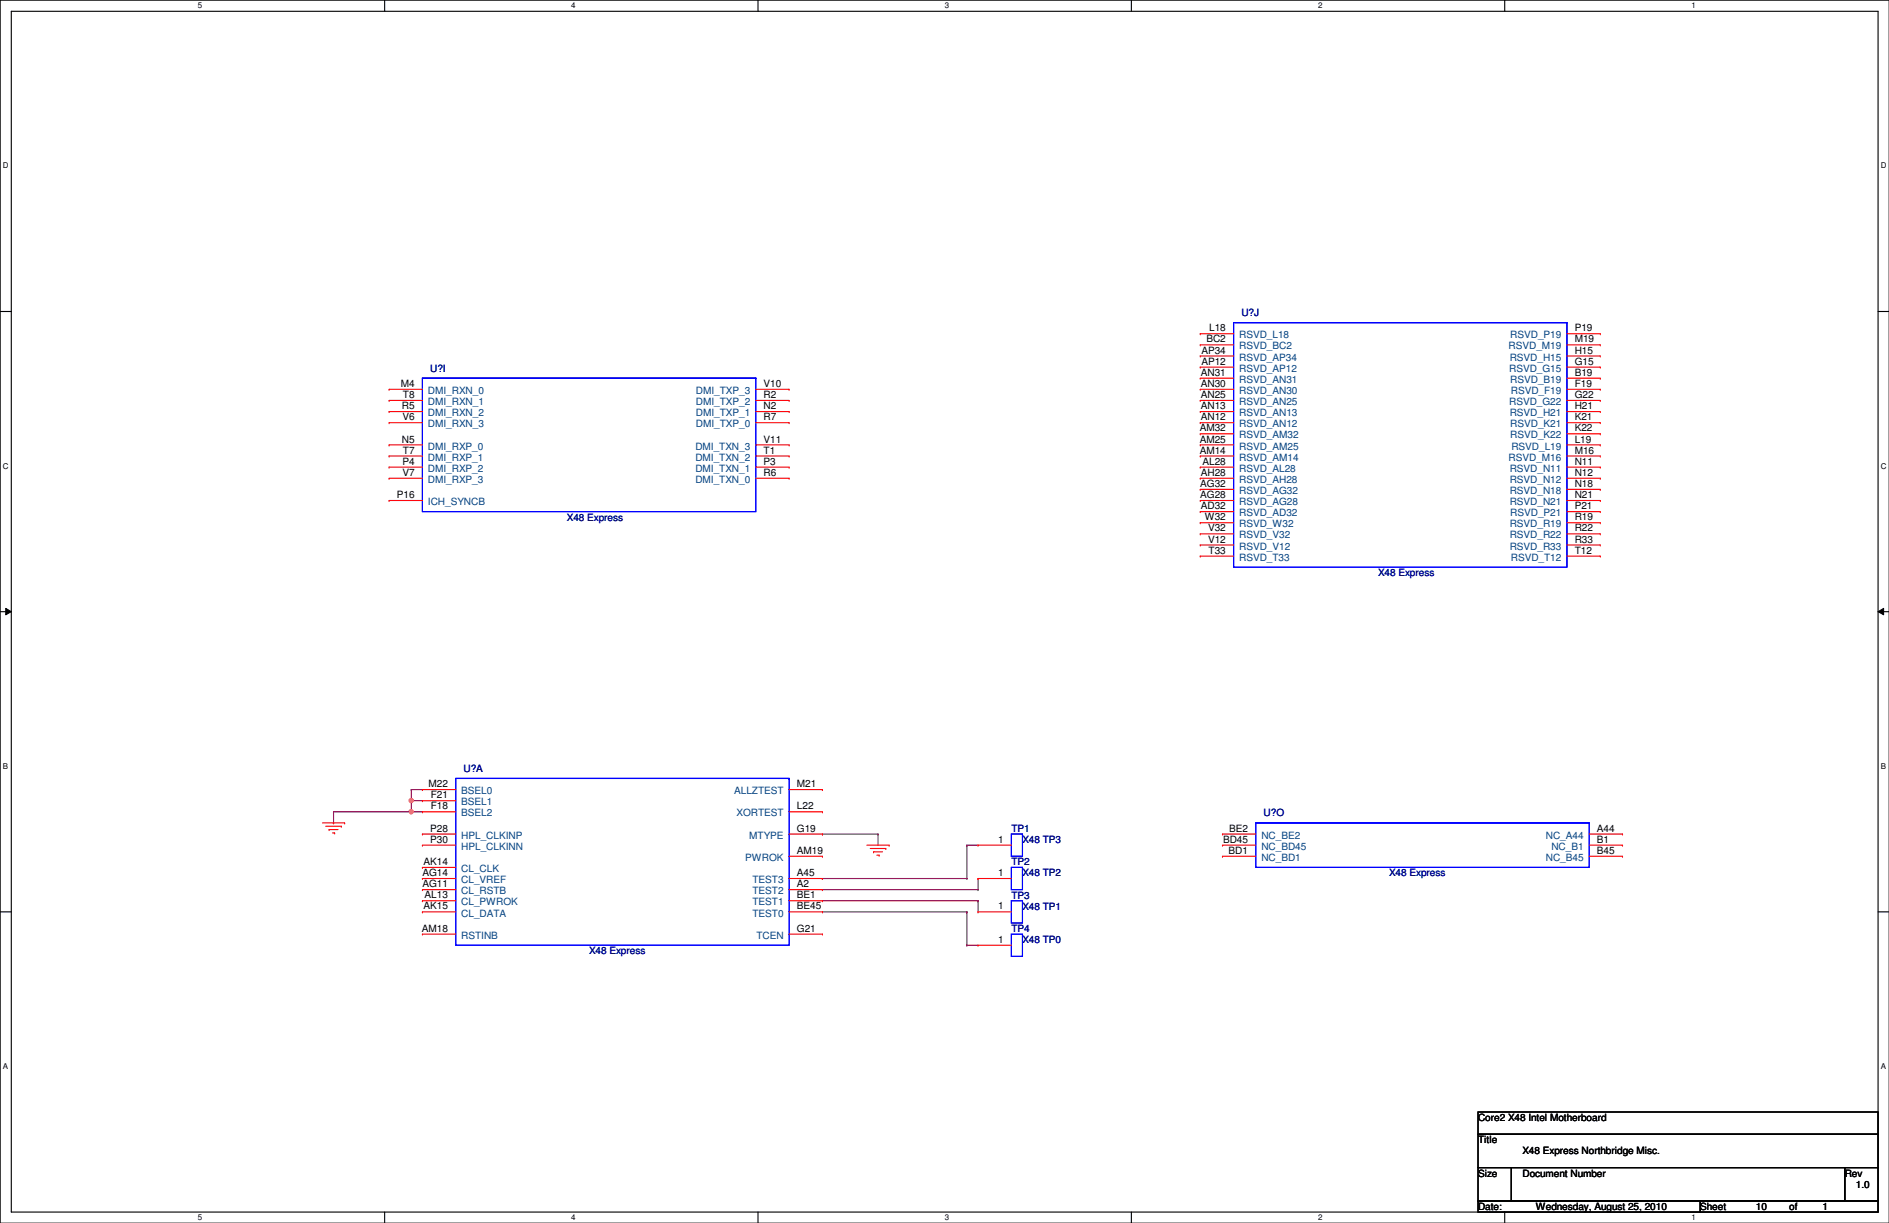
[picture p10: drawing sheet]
<svg xmlns="http://www.w3.org/2000/svg" width="432mm" height="279mm" viewBox="0 0 432 279" stroke-linecap="round" stroke-linejoin="round" font-family="sans-serif">
<path d="M0 0h431.8v279.4h-431.8zM2.6 2.6h426.7v274.3h-426.7z" fill="none" stroke="#000" stroke-width=".25"/>
<g fill="#fff">
<path d="M45.3 .3h.9v2h-.9z"/>
<path d="M45.3 277.2h.9v1.9h-.9z"/>
</g>
<path d="M87.9 0v2.6M87.9 276.9v2.5" fill="none" stroke="#000" stroke-width=".25"/>
<g fill="#fff">
<path d="M130.6 .3h1v2h-1z"/>
<path d="M130.6 277.2h1v1.9h-1z"/>
</g>
<path d="M173.3 0v2.6M173.3 276.9v2.5" fill="none" stroke="#000" stroke-width=".25"/>
<g fill="#fff">
<path d="M215.9 .3h1v2h-1z"/>
<path d="M215.9 277.2h1v1.9h-1z"/>
</g>
<path d="M258.6 0v2.6M258.6 276.9v2.5" fill="none" stroke="#000" stroke-width=".25"/>
<g fill="#fff">
<path d="M301.3 .3h1v2h-1z"/>
<path d="M301.3 277.2h1v1.9h-1z"/>
</g>
<path d="M344 0v2.6M344 276.9v2.5" fill="none" stroke="#000" stroke-width=".25"/>
<g fill="#fff">
<path d="M386.6 .3h1v2h-1z"/>
<path d="M386.6 277.2h1v1.9h-1z"/>
<path d="M.7 36.9h1.2v2h-1.2z"/>
<path d="M429.9 36.9h1.3v2h-1.3z"/>
<path d="M.7 105.5h1.2v1.9h-1.2z"/>
<path d="M429.9 105.5h1.3v1.9h-1.3z"/>
</g>
<path d="M0 71.2h2.6M429.3 71.2h2.5" fill="none" stroke="#000" stroke-width=".25"/>
<g fill="#fff">
<path d="M.7 174h1.2v2h-1.2z"/>
<path d="M429.9 174h1.2v2h-1.2z"/>
</g>
<path d="M0 139.7h2.6M429.3 139.7h2.5" fill="none" stroke="#000" stroke-width=".25"/>
<path d="M1.3 139l1.3 .7-1.3 .8zM429.3 139.7l1.3-.7v1.5z" fill="#000"/>
<path d="M1.3 139l1.3 .7-1.3 .8zM429.3 139.7l1.3-.7v1.5z" fill="none" stroke="#000" stroke-width=".23"/>
<g fill="#fff">
<path d="M.7 242.6h1.2v2h-1.2z"/>
<path d="M429.9 242.6h1.2v2h-1.2z"/>
</g>
<path d="M0 208.3h2.6M429.3 208.3h2.5" fill="none" stroke="#000" stroke-width=".25"/>
<path d="M94 185.5h.1M94 185.5h2.6" fill="none" stroke="#800040" stroke-width=".25"/>
<circle cx="94" cy="185.4" r=".49" fill="#f0f"/>
<circle cx="94" cy="185.4" r=".49" fill="none" stroke="#f0f" stroke-width=".25"/>
<path d="M76.2 188h.1M76.2 185.5v2.5M94 180.4h.1M94 182.9h.1M94 180.4h2.6M94 180.4v2.5" fill="none" stroke="#800040" stroke-width=".25"/>
<circle cx="94" cy="182.9" r=".49" fill="#f0f"/>
<circle cx="94" cy="182.9" r=".49" fill="none" stroke="#f0f" stroke-width=".25"/>
<g fill="none" stroke="#800040" stroke-width=".25">
<path d="M76.2 185.5h.1M76.2 185.5h17.8M94 182.9h.1M94 185.5h.1M94 182.9h2.6M94 182.9v2.6M188 190.5h.1M188 190.5h12.7M200.7 190.5h.1M200.7 190.5v2.6M221 193.1h.1M221 193.1h2.6"/>
<path d="M221 193.1v7.6M188 200.7h.1M188 203.2h35.6M188 205.8h35.6M188 200.7h33M188 208.3h33M221 200.7h.1M221 208.3h.1M221 215.9h.1M221 208.3v7.6M221 215.9h2.6M223.6 203.2h.1"/>
<path d="M223.6 200.7h.1M223.6 205.8h.1M223.6 200.7v2.5M223.6 205.8v2.5"/>
</g>
<g fill="none" stroke="#f00" stroke-width=".25">
<path d="M274.4 76.2h.1M274.4 78.8h.1M274.4 76.2h7.6M274.4 78.8h7.6M358.2 76.2h7.6M358.2 78.8h7.6M365.8 78.8h.1M365.8 76.2h.1M88.9 88.9h.1M88.9 91.5h.1M88.9 94h.1M88.9 96.6h.1"/>
<path d="M88.9 88.9h7.7M88.9 91.5h7.7M88.9 94h7.7M88.9 96.6h7.7M172.8 88.9h7.6M172.8 91.5h7.6M172.8 94h7.6M172.8 96.6h7.6M180.4 96.6h.1M180.4 94h.1M180.4 91.5h.1M180.4 88.9h.1"/>
<path d="M274.4 81.3h.1M274.4 83.9h.1M274.4 86.4h.1M274.4 88.9h.1M274.4 91.5h.1M274.4 94h.1M274.4 96.6h.1M274.4 99.1h.1M274.4 81.3h7.6M274.4 83.9h7.6M274.4 86.4h7.6M274.4 88.9h7.6"/>
<path d="M274.4 91.5h7.6M274.4 94h7.6M274.4 96.6h7.6M274.4 99.1h7.6M358.2 81.3h7.6M358.2 83.9h7.6M358.2 86.4h7.6M358.2 88.9h7.6M358.2 91.5h7.6M358.2 94h7.6M358.2 96.6h7.6M358.2 99.1h7.6"/>
<path d="M365.8 99.1h.1M365.8 96.6h.1M365.8 94h.1M365.8 91.5h.1M365.8 88.9h.1M365.8 86.4h.1M365.8 83.9h.1M365.8 81.3h.1M88.9 101.6h.1M88.9 104.2h.1M88.9 106.7h.1M88.9 109.3h.1"/>
<path d="M88.9 114.3h.1M88.9 101.6h7.7M88.9 104.2h7.7M88.9 106.7h7.7M88.9 109.3h7.7M88.9 114.3h7.7M172.8 101.6h7.6M172.8 104.2h7.6M172.8 106.7h7.6M172.8 109.3h7.6M180.4 109.3h.1M180.4 106.7h.1"/>
<path d="M180.4 104.2h.1M180.4 101.6h.1M274.4 101.6h.1M274.4 104.2h.1M274.4 106.7h.1M274.4 109.3h.1M274.4 111.8h.1M274.4 114.3h.1M274.4 116.9h.1M274.4 119.4h.1M274.4 101.6h7.6M274.4 104.2h7.6"/>
<path d="M274.4 106.7h7.6M274.4 109.3h7.6M274.4 111.8h7.6M274.4 114.3h7.6M274.4 116.9h7.6M274.4 119.4h7.6M358.2 101.6h7.6M358.2 104.2h7.6M358.2 106.7h7.6M358.2 109.3h7.6M358.2 111.8h7.6M358.2 114.3h7.6"/>
<path d="M358.2 116.9h7.6M358.2 119.4h7.6M365.8 119.4h.1M365.8 116.9h.1M365.8 114.3h.1M365.8 111.8h.1M365.8 109.3h.1M365.8 106.7h.1M365.8 104.2h.1M365.8 101.6h.1M274.4 122h.1M274.4 124.5h.1"/>
<path d="M274.4 127h.1M274.4 122h7.6M274.4 124.5h7.6M274.4 127h7.6M358.2 122h7.6M358.2 124.5h7.6M358.2 127h7.6M365.8 127h.1M365.8 124.5h.1M365.8 122h.1M73.7 188h5.1M74.5 188.8h3.5"/>
<path d="M75.2 189.5h.1M75.2 189.5h2.1M76 190.3h.5M76.5 190.3h.1M78 188.8h.1M78.8 188h.1M96.6 180.4h.1M96.6 182.9h.1M96.6 185.5h.1M96.6 198.2h.1M96.6 193.1h.1M96.6 190.5h.1"/>
<path d="M96.6 193.1h7.6M96.6 190.5h7.6M96.6 180.4h7.6M96.6 182.9h7.6M96.6 185.5h7.6M96.6 198.2h7.6M180.4 190.5h7.6M180.4 195.6h7.6M180.4 180.4h7.6M180.4 185.5h7.6M188 180.4h.1M188 190.5h.1"/>
<path d="M188 195.6h.1M188 185.5h.1M198.2 193.1h5M198.9 193.8h3.6M199.7 194.6h.1M199.7 194.6h2M200.4 195.4h.6M201 195.4h.1M202.5 193.8h.1M203.2 193.1h.1M223.6 193.1h.1M223.6 193.1h7.6"/>
<path d="M279.4 190.5h.1M279.4 193.1h.1M279.4 195.6h.1M279.4 193.1h7.7M279.4 190.5h7.7M279.4 195.6h7.7M363.3 193.1h7.6M363.3 190.5h7.6M363.3 195.6h7.6M370.9 195.6h.1M370.9 193.1h.1M370.9 190.5h.1"/>
<path d="M96.6 208.3h.1M96.6 205.8h.1M96.6 203.2h.1M96.6 200.7h.1M96.6 213.4h.1M96.6 200.7h7.6M96.6 208.3h7.6M96.6 205.8h7.6M96.6 203.2h7.6M96.6 213.4h7.6M180.4 200.7h7.6M180.4 208.3h7.6"/>
<path d="M180.4 205.8h7.6M180.4 203.2h7.6M180.4 213.4h7.6M188 213.4h.1M188 208.3h.1M188 205.8h.1M188 203.2h.1M188 200.7h.1M223.6 200.7h.1M223.6 208.3h.1M223.6 215.9h.1M223.6 200.7h7.6"/>
<path d="M223.6 208.3h7.6M223.6 215.9h7.6"/>
</g>
<path d="M337.9 254h91.4v5.1h-91.4zM337.9 259.1h91.4v7.6h-91.4zM337.9 266.7h7.6v7.7h-7.6zM337.9 274.4h50.8v2.5h-50.8zM345.5 266.7h76.2v7.7h-76.2zM388.7 274.4h40.6v2.5h-40.6zM421.7 266.7h7.6v7.7h-7.6z" fill="none" stroke="#000" stroke-width=".25"/>
<g fill="none" stroke="#00f" stroke-width=".25">
<path d="M282 73.7h76.2v55.9h-76.2zM282 73.7h76.2M358.2 73.7h.1M96.6 86.4h76.2v30.5h-76.2zM96.6 86.4h76.2M172.8 86.4h.1M104.2 177.8h76.2v38.1h-76.2zM104.2 177.8h76.2M180.4 177.8h.1M231.2 190.5h2.5v5.1h-2.5zM231.2 198.2h2.5v5h-2.5zM287.1 188h76.2v10.2h-76.2z"/>
<path d="M287.1 188h76.2M363.3 188h.1M231.2 205.8h2.5v5.1h-2.5zM231.2 213.4h2.5v5.1h-2.5z"/>
</g>
<circle cx="94" cy="185.4" r=".49" fill="#f0f"/>
<circle cx="94" cy="185.4" r=".49" fill="none" stroke="#f0f" stroke-width=".25"/>
<circle cx="94" cy="182.9" r=".49" fill="#f0f"/>
<circle cx="94" cy="182.9" r=".49" fill="none" stroke="#f0f" stroke-width=".25"/>
<g font-size="2.3">
<text x="276.4" y="75.7">L18</text>
<text x="360" y="75.7">P19</text>
<text x="274.6" y="80.8">AP34</text>
<text x="274.6" y="83.3">AP12</text>
<text x="275.8" y="78.2">BC2</text>
<text x="360" y="83.3">G15</text>
<text x="360" y="80.8">H15</text>
<text x="360" y="78.2">M19</text>
<text x="91.6" y="88.4">M4</text>
<text x="174.5" y="88.4">V10</text>
<text x="274.5" y="85.9">AN31</text>
<text x="274.5" y="88.4">AN30</text>
<text x="360" y="88.4">F19</text>
<text x="360" y="85.9">B19</text>
<text x="91.9" y="93.5">R5</text>
<text x="92.1" y="90.9">T8</text>
<text x="174.5" y="93.5">N2</text>
<text x="174.5" y="90.9">R2</text>
<text x="274.5" y="90.9">AN25</text>
<text x="274.5" y="93.5">AN13</text>
<text x="360" y="93.5">H21</text>
<text x="360" y="90.9">G22</text>
<text x="91.9" y="101.1">N5</text>
<text x="92" y="96">V6</text>
<text x="174.5" y="101.1">V11</text>
<text x="174.5" y="96">R7</text>
<text x="274.2" y="98.6">AM32</text>
<text x="274.2" y="101.1">AM25</text>
<text x="274.5" y="96">AN12</text>
<text x="360" y="101.1">L19</text>
<text x="360" y="98.6">K22</text>
<text x="360" y="96">K21</text>
<text x="92" y="106.2">P4</text>
<text x="92.1" y="103.6">T7</text>
<text x="174.5" y="106.2">P3</text>
<text x="174.5" y="103.6">T1</text>
<text x="274.2" y="103.6">AM14</text>
<text x="274.9" y="106.2">AL28</text>
<text x="360" y="106.2">N11</text>
<text x="360" y="103.6">M16</text>
<text x="90.7" y="113.8">P16</text>
<text x="92" y="108.7">V7</text>
<text x="174.5" y="108.7">R6</text>
<text x="274.4" y="111.3">AG32</text>
<text x="274.4" y="113.8">AG28</text>
<text x="274.5" y="108.7">AH28</text>
<text x="360" y="113.8">N21</text>
<text x="360" y="111.3">N18</text>
<text x="360" y="108.7">N12</text>
<text x="274.5" y="116.3">AD32</text>
<text x="275.4" y="118.9">W32</text>
<text x="360" y="118.9">R19</text>
<text x="360" y="116.3">P21</text>
<text x="276.1" y="121.4">V32</text>
<text x="276.1" y="124">V12</text>
<text x="360" y="124">R33</text>
<text x="360" y="121.4">R22</text>
<text x="276.3" y="126.5">T33</text>
<text x="360" y="126.5">T12</text>
<text x="98" y="179.8">M22</text>
<text x="182.2" y="179.8">M21</text>
<text x="98.5" y="182.4">F21</text>
<text x="98.5" y="184.9">F18</text>
<text x="182.2" y="184.9">L22</text>
<text x="98.3" y="190">P28</text>
<text x="182.2" y="190">G19</text>
<text x="281" y="190">BE2</text>
<text x="365" y="190">A44</text>
<text x="96.8" y="197.6">AK14</text>
<text x="98.3" y="192.5">P30</text>
<text x="182.2" y="195.1">AM19</text>
<text x="228.1" y="192.5">1</text>
<text x="279.6" y="192.5">BD45</text>
<text x="280.8" y="195.1">BD1</text>
<text x="365" y="195.1">B45</text>
<text x="365" y="192.5">B1</text>
<text x="96.6" y="202.7">AG11</text>
<text x="96.6" y="200.2">AG14</text>
<text x="182.2" y="202.7">A2</text>
<text x="182.2" y="200.2">A45</text>
<text x="228.1" y="200.2">1</text>
<text x="96.8" y="207.8">AK15</text>
<text x="97.1" y="205.2">AL13</text>
<text x="182.2" y="207.8">BE45</text>
<text x="182.2" y="205.2">BE1</text>
<text x="228.1" y="207.8">1</text>
<text x="96.4" y="212.9">AM18</text>
<text x="182.2" y="212.9">G21</text>
<text x="228.1" y="215.4">1</text>
<text x="337.9" y="256.1">Core2 X48 Intel Motherboard</text>
<text x="337.9" y="261.2">Title</text>
<text x="348" y="263.7">X48 Express Northbridge Misc.</text>
<text x="337.9" y="268.8">Size</text>
<text x="348" y="268.8">Document Number</text>
<text x="421.7" y="268.8">Rev</text>
<text x="424.2" y="271.4">1.0</text>
<text x="337.9" y="276.4">Date:</text>
<text x="351.1" y="276.4">Wednesday, August 25, 2010</text>
<text x="388.7" y="276.4">Sheet</text>
<text x="401.4" y="276.4">10</text>
<text x="409" y="276.4">of</text>
<text x="416.6" y="276.4">1</text>
</g>
<g font-size="2.3" fill="#004080">
<text x="283.3" y="77.3">RSVD_L18</text>
<text x="345.2" y="77.3">RSVD_P19</text>
<text x="283.3" y="79.8">RSVD_BC2</text>
<text x="283.3" y="82.4">RSVD_AP34</text>
<text x="344.8" y="79.8">RSVD_M19</text>
<text x="345.1" y="82.4">RSVD_H15</text>
<text x="283.3" y="84.9">RSVD_AP12</text>
<text x="283.3" y="87.5">RSVD_AN31</text>
<text x="345" y="84.9">RSVD_G15</text>
<text x="345.2" y="87.5">RSVD_B19</text>
<text x="97.8" y="90">DMI_RXN_0</text>
<text x="97.8" y="92.5">DMI_RXN_1</text>
<text x="97.8" y="95.1">DMI_RXN_2</text>
<text x="159.1" y="95.1">DMI_TXP_1</text>
<text x="159.1" y="92.5">DMI_TXP_2</text>
<text x="159.1" y="90">DMI_TXP_3</text>
<text x="283.3" y="90">RSVD_AN30</text>
<text x="283.3" y="92.5">RSVD_AN25</text>
<text x="283.3" y="95.1">RSVD_AN13</text>
<text x="345" y="92.5">RSVD_G22</text>
<text x="345.1" y="95.1">RSVD_H21</text>
<text x="345.4" y="90">RSVD_F19</text>
<text x="97.8" y="97.6">DMI_RXN_3</text>
<text x="159.1" y="97.6">DMI_TXP_0</text>
<text x="283.3" y="97.6">RSVD_AN12</text>
<text x="283.3" y="100.2">RSVD_AM32</text>
<text x="345.2" y="100.2">RSVD_K22</text>
<text x="345.2" y="97.6">RSVD_K21</text>
<text x="97.8" y="102.7">DMI_RXP_0</text>
<text x="97.8" y="105.2">DMI_RXP_1</text>
<text x="97.8" y="107.8">DMI_RXP_2</text>
<text x="159" y="107.8">DMI_TXN_1</text>
<text x="159" y="105.2">DMI_TXN_2</text>
<text x="159" y="102.7">DMI_TXN_3</text>
<text x="283.3" y="102.7">RSVD_AM25</text>
<text x="283.3" y="105.2">RSVD_AM14</text>
<text x="283.3" y="107.8">RSVD_AL28</text>
<text x="344.8" y="105.2">RSVD_M16</text>
<text x="345.1" y="107.8">RSVD_N11</text>
<text x="345.5" y="102.7">RSVD_L19</text>
<text x="97.8" y="110.3">DMI_RXP_3</text>
<text x="159" y="110.3">DMI_TXN_0</text>
<text x="283.3" y="110.3">RSVD_AH28</text>
<text x="283.3" y="112.9">RSVD_AG32</text>
<text x="345.1" y="112.9">RSVD_N18</text>
<text x="345.1" y="110.3">RSVD_N12</text>
<text x="97.8" y="115.4">ICH_SYNCB</text>
<text x="283.3" y="115.4">RSVD_AG28</text>
<text x="283.3" y="117.9">RSVD_AD32</text>
<text x="345.1" y="115.4">RSVD_N21</text>
<text x="345.2" y="117.9">RSVD_P21</text>
<text x="283.3" y="120.5">RSVD_W32</text>
<text x="283.3" y="123">RSVD_V32</text>
<text x="283.3" y="125.6">RSVD_V12</text>
<text x="345.1" y="125.6">RSVD_R33</text>
<text x="345.1" y="123">RSVD_R22</text>
<text x="345.1" y="120.5">RSVD_R19</text>
<text x="283.3" y="128.1">RSVD_T33</text>
<text x="345.4" y="128.1">RSVD_T12</text>
<text x="105.5" y="181.4">BSEL0</text>
<text x="105.5" y="184">BSEL1</text>
<text x="167.8" y="181.4">ALLZTEST</text>
<text x="105.5" y="186.5">BSEL2</text>
<text x="105.5" y="191.6">HPL_CLKINP</text>
<text x="168.4" y="186.5">XORTEST</text>
<text x="171.3" y="191.6">MTYPE</text>
<text x="288.3" y="191.6">NC_BE2</text>
<text x="353.4" y="191.6">NC_A44</text>
<text x="105.5" y="194.1">HPL_CLKINN</text>
<text x="170.3" y="196.7">PWROK</text>
<text x="288.3" y="194.1">NC_BD45</text>
<text x="288.3" y="196.7">NC_BD1</text>
<text x="353.4" y="196.7">NC_B45</text>
<text x="354.6" y="194.1">NC_B1</text>
<text x="105.5" y="199.2">CL_CLK</text>
<text x="105.5" y="201.8">CL_VREF</text>
<text x="172" y="201.8">TEST3</text>
<text x="105.5" y="209.4">CL_DATA</text>
<text x="105.5" y="206.8">CL_PWROK</text>
<text x="105.5" y="204.3">CL_RSTB</text>
<text x="172" y="209.4">TEST0</text>
<text x="172" y="206.8">TEST1</text>
<text x="172" y="204.3">TEST2</text>
<text x="105.5" y="214.5">RSTINB</text>
<text x="172.9" y="214.5">TCEN</text>
</g>
<g font-size="2.3" fill="#000080">
<text x="283.8" y="72.2">U?J</text>
<text x="98.3" y="84.9">U?I</text>
<text x="129.6" y="119">X48 Express</text>
<text x="315" y="131.7">X48 Express</text>
<text x="106" y="176.4">U?A</text>
<text x="231.2" y="190.1">TP1</text>
<text x="288.8" y="186.5">U?O</text>
<text x="231.2" y="197.7">TP2</text>
<text x="233.7" y="192.6">X48 TP3</text>
<text x="233.7" y="200.2">X48 TP2</text>
<text x="317.5" y="200.2">X48 Express</text>
<text x="231.2" y="205.3">TP3</text>
<text x="233.7" y="207.9">X48 TP1</text>
<text x="231.2" y="212.9">TP4</text>
<text x="233.7" y="215.5">X48 TP0</text>
<text x="134.7" y="218">X48 Express</text>
</g>
<g font-size="1.8">
<text x="45.3" y="1.9">5</text>
<text x="130.6" y="1.9">4</text>
<text x="215.9" y="1.9">3</text>
<text x="301.3" y="1.9">2</text>
<text x="386.6" y="1.9">1</text>
<text x=".7" y="38.5">D</text>
<text x="429.9" y="38.5">D</text>
<text x=".7" y="107.1">C</text>
<text x="429.9" y="107.1">C</text>
<text x=".7" y="175.6">B</text>
<text x="429.9" y="175.6">B</text>
<text x=".7" y="244.2">A</text>
<text x="429.9" y="244.2">A</text>
<text x="45.3" y="278.8">5</text>
<text x="130.6" y="278.8">4</text>
<text x="215.9" y="278.8">3</text>
<text x="301.3" y="278.8">2</text>
<text x="386.6" y="278.8">1</text>
</g>
</svg>
